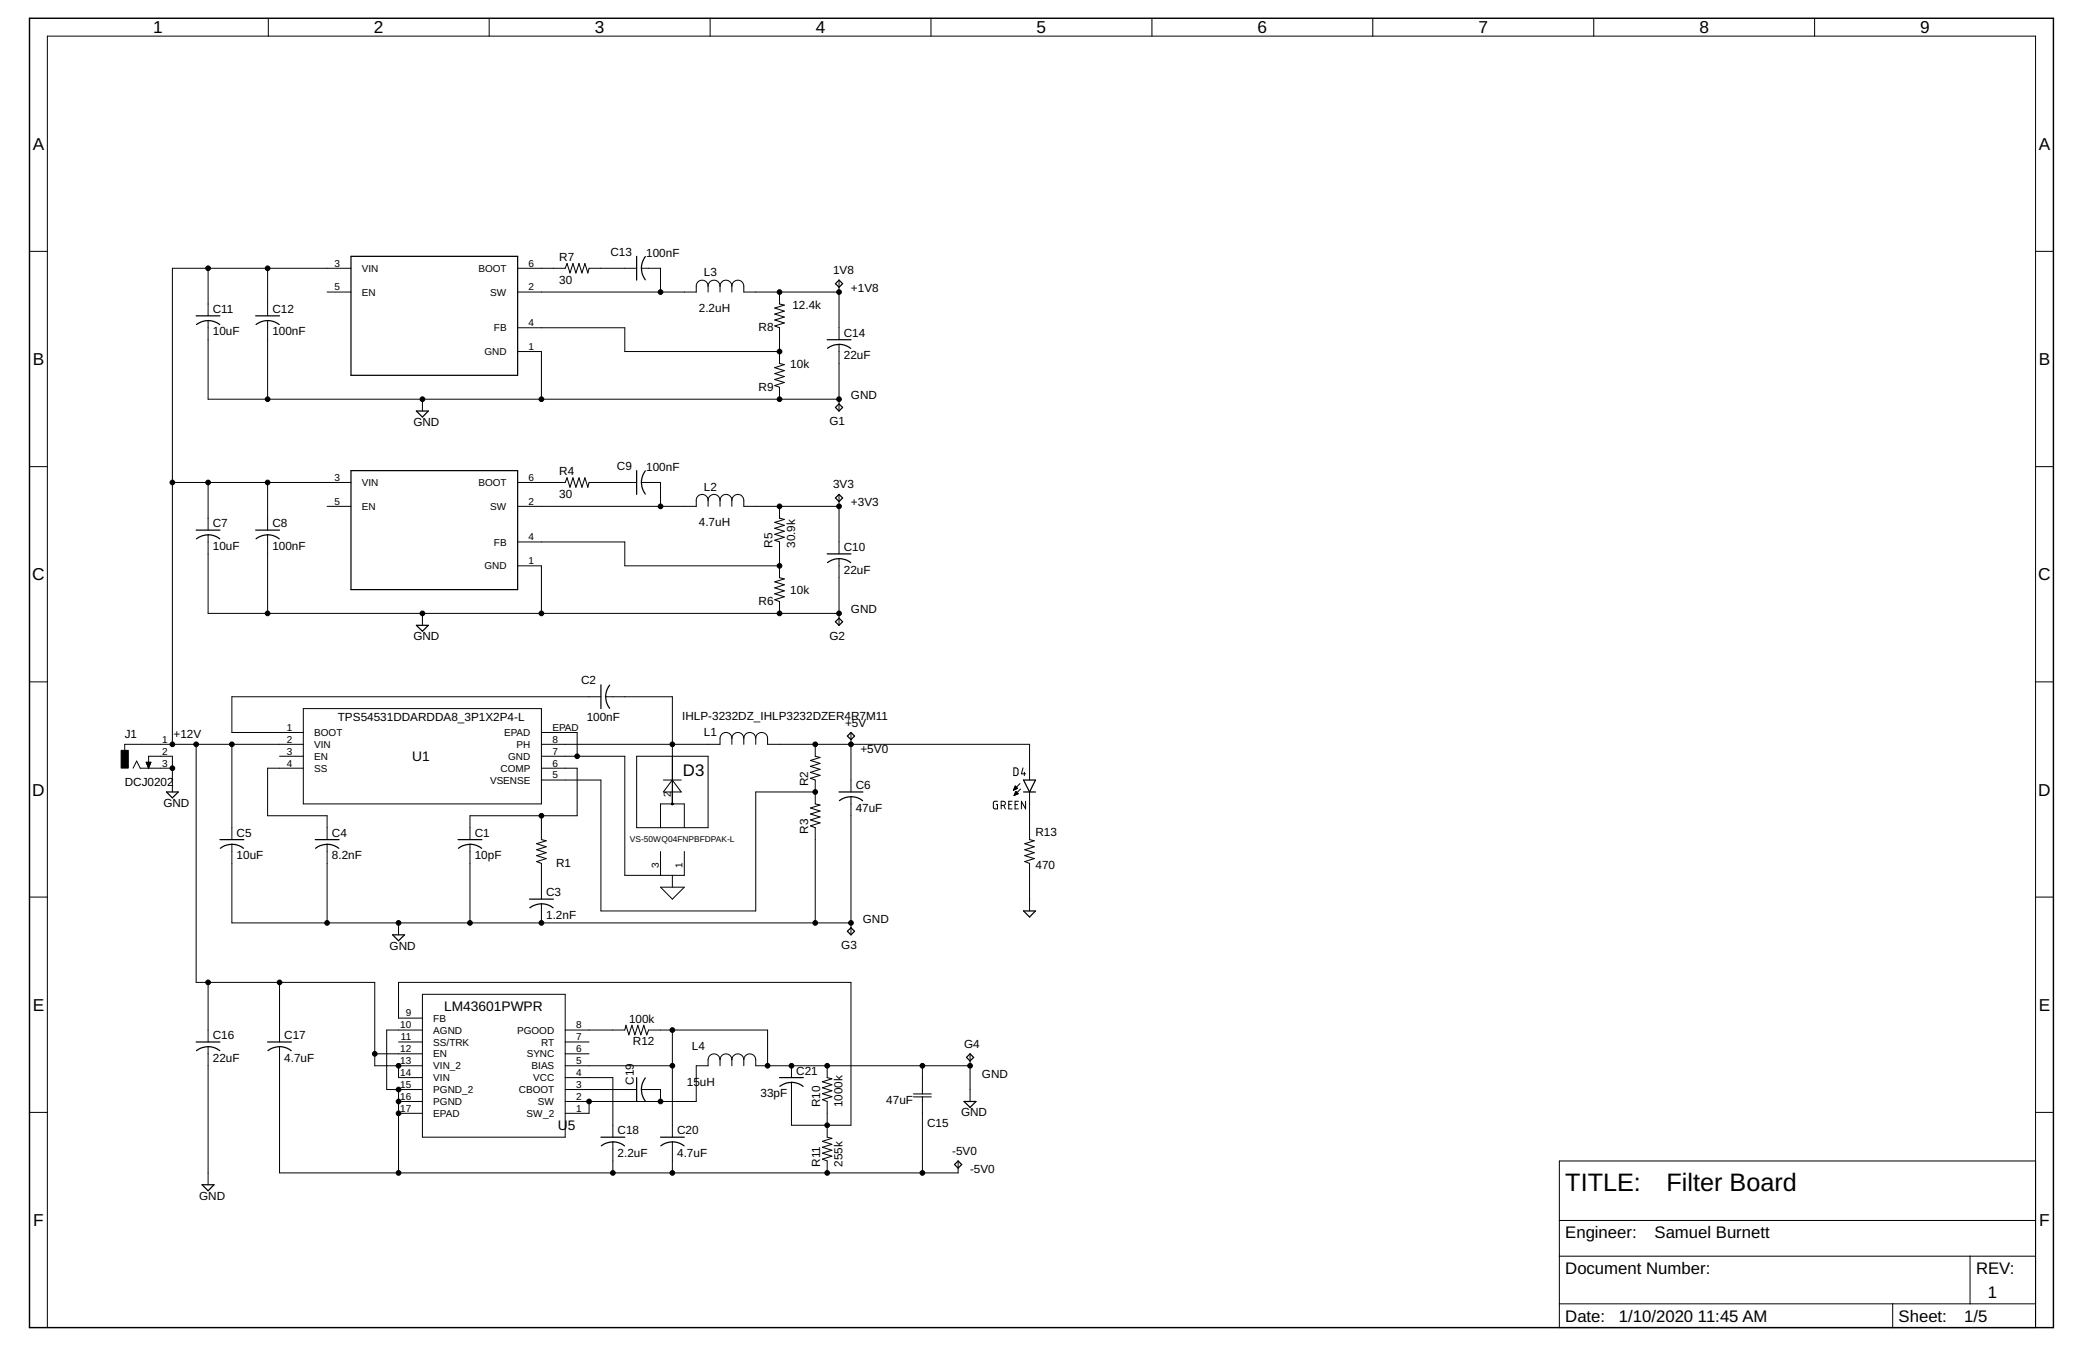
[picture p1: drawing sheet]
<svg xmlns="http://www.w3.org/2000/svg" width="432mm" height="279mm" viewBox="0 0 432 279" stroke-linecap="round" stroke-linejoin="round" font-family="sans-serif">
<g fill="none" stroke="#000" stroke-width=".21">
<path d="M55.6 3.8v3.7M101.5 3.8v3.7M147.3 3.8v3.7M193.1 3.8v3.7M238.9 3.8v3.7M284.7 3.8v3.7M330.5 3.8v3.7M376.3 3.8v3.7M6.1 52.1h3.7M43.2 55.6v9.9M55.5 55.6v9.9M72.8 55.6h-37v98.8"/>
<path d="M107.4 55.6h9.8l.4-.9 .6 1.9 .6-1.9 .6 1.9 .7-1.9 .6 1.9 .6-1.9 .6 1.9 .3-1h9.8M133 55.6h4v5M146.9 59.4a1.24 1.24 0 0 1 1.2-1.3 1.24 1.24 0 0 1 1.2 1.3M146.9 59.4a1.23 1.23 0 0 0-1.3-1.3 1.23 1.23 0 0 0-1.2 1.3v1.2h-37M146.9 59.4v1.2M149.3 59.4a1.23 1.23 0 0 1 1.3-1.3 1.23 1.23 0 0 1 1.2 1.3M149.3 59.4v1.2M151.8 59.4a1.24 1.24 0 0 1 1.2-1.3 1.24 1.24 0 0 1 1.3 1.3v1.2h19.7M151.8 59.4v1.2M174 58.1v12.4M422.2 52.1h3.7M43.2 66.5v16.3h130.8"/>
<path d="M55.5 66.5v16.3M67.8 60.6h5M107.4 72.9h4.9v9.9M107.4 68h22.2v4.9h32.1M161.7 60.6v2.5l1 .2-2 .6 2 .6-2 .7 2 .6-2 .6 2 .6-2 .6 1 .4v7.4l1 .2-2 .7 2 .6-2 .6 2 .6-2 .6 2 .6-2 .7 1 .3v2.5M174 71.4v13.9M6.1 96.8h3.7M87.6 82.8v2.5M422.2 96.8h3.7M35.8 100.1h37M43.2 100.1v9.9M43.2 110.9v16.3h130.8"/>
<path d="M55.5 100.1v9.9M55.5 110.9v16.3M67.8 105h5M107.4 117.4h4.9v9.8M107.4 100.1h9.8l.4-1 .6 2 .6-2 .6 2 .7-2 .6 2 .6-2 .6 2 .3-1h9.8M107.4 112.4h22.2v5h32.1M133 100.1h4v4.9M146.9 103.8a1.24 1.24 0 0 1 1.2-1.3 1.24 1.24 0 0 1 1.2 1.3M146.9 103.8a1.23 1.23 0 0 0-1.3-1.3 1.23 1.23 0 0 0-1.2 1.3v1.2h-37M146.9 103.8v1.2M149.3 103.8a1.23 1.23 0 0 1 1.3-1.3 1.23 1.23 0 0 1 1.2 1.3M149.3 103.8v1.2"/>
<path d="M151.8 103.8a1.24 1.24 0 0 1 1.2-1.3 1.24 1.24 0 0 1 1.3 1.3v1.2h19.7M151.8 103.8v1.2M161.7 105v2.5l1 .2-2 .7 2 .6-2 .6 2 .6-2 .6 2 .6-2 .7 1 .3v7.4l1 .3-2 .6 2 .6-2 .6 2 .7-2 .6 2 .6-2 .6 1 .4v2.4M174 102.6v12.3M174 115.9v13.8M87.6 127.2v2.5M6.1 141.4h3.7M27.6 159.3l.7-1.4 .8 1.4h6.7M30.3 158.1h1l-.5 1.2zM30.4 158.2h.9M30.4 158.3h.8M30.4 158.4h.8"/>
<path d="M30.5 158.5h.6M30.5 158.6h.6M30.6 158.7h.4M30.6 158.9h.4M30.7 159h.2M30.7 159.1h.2M30.8 159.2h.1M30.8 159.3v-2.4h5v7.4M40.7 154.4v49.4h37v17.3h9.9M48.1 154.4v19.8M58 156.9h4.9M62.9 147h49.4v19.8h-49.4z"/>
<path d="M62.9 159.3h-7.4v9.9h12.3v5M62.9 154.4h-37v1.2M112.3 159.3h7.4v9.9h-22.2v5M112.3 156.9h17.3v24.7h12.3v-5M112.3 151.9h7.4v5M124.6 144.5h-76.5v7.4h14.8M125.6 144.5h13.8v22.3M132 156.9h14.9v14.8h-14.9zM151.8 153.2a1.24 1.24 0 0 1 1.2-1.3 1.24 1.24 0 0 1 1.3 1.3M151.8 153.2a1.23 1.23 0 0 0-1.2-1.3 1.23 1.23 0 0 0-1.3 1.3v1.2h-37M151.8 153.2v1.2M154.3 153.2a1.24 1.24 0 0 1 1.2-1.3 1.24 1.24 0 0 1 1.2 1.3"/>
<path d="M154.3 153.2v1.2M156.7 153.2a1.23 1.23 0 0 1 1.3-1.3 1.23 1.23 0 0 1 1.2 1.3v1.2h54.3v7.4M156.7 153.2v1.2M169.1 154.4v2.5l1 .2-2 .6 2 .6-2 .7 2 .6-2 .6 2 .6-2 .6 1 .4v5l1 .2-2 .6 2 .6-2 .6 2 .7-2 .6 2 .6-2 .6 1 .4v19.7M176.5 151.9v12.4M210.3 159.3h.6l.2 .3v1l-.2 .2-.6 .1zM212.2 159.3l-.4 1.2h.9M422.2 141.4h3.7M48.1 175.1v16.3h128.4M67.8 175.1v16.3M97.5 175.1v16.3M112.3 169.2v5l1 .2-2 .6 2 .6-2 .7 2 .6-2 .6 2 .6-2 .6 1 .4v7.4"/>
<path d="M112.3 161.8h12.3v27.2h32.1v-24.7h12.4M137 171.7v-4.9h4.9v4.9M137 176.6v5M137.6 161.8h3.7M139.4 161.8l1.9 2.5h-3.7zM176.5 165.3v28.6M206.9 166.2h-.7l-.2 .2 .1 1.3 .8 .1v-.9h-.3M207.6 167.1h.5a.43 .43 0 0 0 .4-.5 .43 .43 0 0 0-.4-.4h-.5v1.6M208.2 167.1l.3 .7M209.2 166.9h.5M209.9 166.2h-.7v1.6h.7M210.2 163.9h.1"/>
<path d="M210.2 163.8h.3M210.3 163.6h.5M210.4 163.5h.7M210.4 164.9h.1M210.4 163.4h.5M210.4 164.8h.4M210.5 163.3h.3M210.5 164.7h.6M210.5 163.2h.2M210.5 164.6h.6M210.5 166.9h.6M210.5 163.1h.1"/>
<path d="M210.5 164.5h.5M210.6 163l-.4 .9M210.6 163l.5 .5M210.6 164.3h.3M210.7 164.2h.1M210.7 164.1l.5 .5-.9 .4zM211.1 163.5l-.9 .4M211.2 166.2h-.7v1.6h.7M211.5 162.5l-1.3 1.4M211.7 163.7l-1.4 1.3M212.4 160.2v.7M212.7 166.2v1.6l-.9-1.6v1.6"/>
<path d="M213.5 164.3v9.9l1 .2-2 .6 2 .6-2 .7 2 .6-2 .6 2 .6-2 .6 1 .4v9.9M6.1 186.1h3.7M82.7 191.4v2.5M112.3 187.5v3.9M137 184h4.9l-2.5 2.5zM139.4 181.6v2.4M422.2 186.1h3.7M43.2 203.8v12.3M43.2 217.1v28.6M58 203.8v12.3M58 217.1v26.2h140.7v-2.5M77.7 218.6h9.9"/>
<path d="M82.7 216.1h4.9M87.6 211.2h-4.9v-7.4h93.8v29.6h-12.4v-8.9M87.6 213.7h-7.4v12.3h7.4M87.6 206.2h29.6v29.7h-29.6zM117.2 213.7h12.4l.2-1 .6 2 .7-2 .6 2 .6-2 .6 2 .6-2 .6 2 .4-1h24.7v7.4M117.2 218.6h5M117.2 216.1h5M139.4 213.7v22.2M149.3 219.8a1.23 1.23 0 0 1 1.3-1.2 1.23 1.23 0 0 1 1.2 1.2M149.3 219.8a1.24 1.24 0 0 0-1.2-1.2 1.24 1.24 0 0 0-1.2 1.2v1.3h-2.5v7.4h-27.2M149.3 219.8v1.3M151.8 219.8a1.24 1.24 0 0 1 1.2-1.2 1.24 1.24 0 0 1 1.3 1.2"/>
<path d="M151.8 219.8v1.3M154.3 219.8a1.24 1.24 0 0 1 1.2-1.2 1.24 1.24 0 0 1 1.2 1.2v1.3h44.5M154.3 219.8v1.3M201.2 218.6v9.9M6.1 230.7h3.7M82.7 230.9h4.9M82.7 228.5h4.9M82.7 221.1v2.4h4.9M82.7 226v17.3M117.2 221.1h22.2M117.2 226h14.8M117.2 223.5h9.9v12.4"/>
<path d="M122.2 228.5v2.4h-5M127.1 236.9v6.4M133 226h4v2.5M139.4 236.9v6.4M164.1 221.1v2.4M171.6 221.1v2.4l.9 .3-1.9 .6 1.9 .6-1.9 .6 1.9 .7-1.9 .6 1.9 .6-1.9 .6 1 .4v7.4l.9 .2-1.9 .6 1.9 .7-1.9 .6 1.9 .6-1.9 .6 1.9 .6-1.9 .6 1 .4v2.5M189.4 226.9h3.7M189.4 227.5h3.7M191.3 221.1v5.8M191.3 227.5v15.8M422.2 230.7h3.7M323.4 253.2h98.8"/>
<path d="M422.2 240.8h-98.8v34.6h98.8v-267.9h-412.4v267.9M323.4 260.6h98.8M323.4 270.4h98.8M392.5 270.4v5M408.6 260.6v9.8"/>
<circle cx="139.5" cy="166.8" r=".19"/>
<circle cx="139.5" cy="166.8" r=".15"/>
</g>
<g fill="none" stroke="#000" stroke-width=".25">
<path d="M72.8 53.2h34.6v24.7h-34.6zM132 53.2v4.9M133 55.6l.2 1.1 .6 1.3M133.8 53.2l-.6 1.4-.2 1M173.3 58.8l.7-.7 .8 .7-.8 .8zM40.7 65.5h4.9M43.2 66.5l1.5 .3 .9 .5M43.2 66.5l-1.1 .1-1.4 .7M53 65.5h5M55.5 66.5l1 .1 1.4 .7M55.5 66.5l-1 .1-1.4 .7M171.6 70.5h4.9"/>
<path d="M174 71.4l1 .2 1.4 .7M174 71.4l-1 .2-1.4 .6M72.8 97.6h34.6v24.7h-34.6zM86.4 85.3h2.4l-1.2 1.2zM132 97.6v5M133.8 97.7l-.5 .9-.3 1.5M173.3 84.5l.7-.7 .8 .7-.8 .8zM40.7 110h4.9M40.7 111.8a3.9 3.9 0 0 1 4.9 0M53 110h5M53.1 111.8a3.9 3.9 0 0 1 4.8 0M133 100.1l.2 1 .6 1.4"/>
<path d="M171.6 114.9h4.9M171.6 116.7a3.9 3.9 0 0 1 4.8 0M173.3 103.3l.7-.7 .8 .7-.8 .7zM86.4 129.7h2.4l-1.2 1.2zM173.3 129l.7-.8 .8 .8-.8 .7zM124.6 142v5M125.6 144.5l.2 1 .6 1.4M126.4 142.1l-.6 1.4-.2 1M175.7 152.7l.8-.8 .7 .8-.7 .7zM34.5 164.3h2.5l-1.2 1.2zM45.6 174.2h5M48.1 175.1l1.5 .3 .9 .6"/>
<path d="M48.1 175.1l-1.5 .3-.9 .6M65.4 174.2h4.9M67.8 175.1l1.1 .2 1.4 .7M67.8 175.1l-1.5 .3-.9 .6M95 174.2h4.9M97.5 175.1l1.5 .3 .9 .6M97.5 175.1l-1.5 .3-.9 .6M174 164.3h5M176.5 165.2l1 .2 1.4 .7M176.5 165.3l-1 .1-1.4 .7M212.3 164.3h2.5M212.3 161.8h2.5l-1.3 2.5z"/>
<path d="M81.4 193.9h2.5l-1.2 1.2zM109.8 186.5h5M109.9 188.3a3.9 3.9 0 0 1 4.8 0M176.5 192.4l.7 .8-.7 .7-.8-.7zM212.3 189h2.5l-1.3 1.2zM40.7 216.1h4.9M40.7 217.9a3.9 3.9 0 0 1 4.9 0M55.5 216.1h4.9M55.6 217.9a3.9 3.9 0 0 1 4.8 0M201.2 218.6l.7 .7-.7 .8-.8-.8zM124.6 235.9h5M124.7 237.7a3.9 3.9 0 0 1 4.8 0"/>
<path d="M132 223.5v5M133 226l.2 1 .6 1.4M133.8 223.6l-.6 1.4-.2 1M137 235.9h4.9M137.1 237.7a3.9 3.9 0 0 1 4.8 0M161.7 223.5h4.9M161.7 225.3a3.9 3.9 0 0 1 4.9 0M199.9 228.5h2.5l-1.2 1.2zM41.9 245.7h2.5l-1.2 1.3zM198 241.6l.7-.8 .8 .8-.8 .7z"/>
</g>
<path d="M25.1 155.6h1.5v3.7h-1.5z" fill="#000" stroke="#000" stroke-width=".21"/>
<path d="M6.1 3.8h419.8v271.6h-419.8z" fill="none" stroke="#000" stroke-width=".3"/>
<g fill="#000" stroke="#000" stroke-width=".21">
<circle cx="43.2" cy="55.6" r=".49"/>
<circle cx="55.5" cy="55.6" r=".49"/>
<circle cx="137" cy="60.6" r=".49"/>
<circle cx="161.7" cy="72.9" r=".49"/>
<circle cx="161.7" cy="60.6" r=".49"/>
<circle cx="174" cy="60.6" r=".49"/>
<circle cx="55.5" cy="82.8" r=".49"/>
<circle cx="87.6" cy="82.8" r=".49"/>
<circle cx="112.3" cy="82.8" r=".49"/>
<circle cx="161.7" cy="82.8" r=".49"/>
<circle cx="174" cy="82.8" r=".49"/>
<circle cx="35.8" cy="100.1" r=".49"/>
<circle cx="43.2" cy="100.1" r=".49"/>
<circle cx="55.5" cy="100.1" r=".49"/>
<circle cx="137" cy="105" r=".49"/>
<circle cx="161.7" cy="105" r=".49"/>
<circle cx="161.7" cy="117.4" r=".49"/>
<circle cx="174" cy="105" r=".49"/>
<circle cx="55.5" cy="127.2" r=".49"/>
<circle cx="87.6" cy="127.2" r=".49"/>
<circle cx="112.3" cy="127.2" r=".49"/>
<circle cx="161.7" cy="127.2" r=".49"/>
<circle cx="174" cy="127.2" r=".49"/>
<circle cx="35.8" cy="159.3" r=".49"/>
<circle cx="35.8" cy="154.4" r=".49"/>
<circle cx="40.7" cy="154.4" r=".49"/>
<circle cx="48.1" cy="154.4" r=".49"/>
<circle cx="119.7" cy="156.9" r=".49"/>
<circle cx="139.4" cy="154.4" r=".49"/>
<circle cx="169.1" cy="154.4" r=".49"/>
<circle cx="176.5" cy="154.4" r=".49"/>
<circle cx="112.3" cy="169.2" r=".49"/>
<circle cx="169.1" cy="164.3" r=".49"/>
<circle cx="67.8" cy="191.4" r=".49"/>
<circle cx="82.7" cy="191.4" r=".49"/>
<circle cx="97.5" cy="191.4" r=".49"/>
<circle cx="112.3" cy="191.4" r=".49"/>
<circle cx="169.1" cy="191.4" r=".49"/>
<circle cx="176.5" cy="191.4" r=".49"/>
<circle cx="43.2" cy="203.8" r=".49"/>
<circle cx="58" cy="203.8" r=".49"/>
<circle cx="77.7" cy="218.6" r=".49"/>
<circle cx="139.4" cy="213.7" r=".49"/>
<circle cx="82.7" cy="230.9" r=".49"/>
<circle cx="82.7" cy="221.1" r=".49"/>
<circle cx="82.7" cy="226" r=".49"/>
<circle cx="82.7" cy="228.5" r=".49"/>
<circle cx="122.2" cy="228.5" r=".49"/>
<circle cx="137" cy="228.5" r=".49"/>
<circle cx="139.4" cy="221.1" r=".49"/>
<circle cx="159.2" cy="221.1" r=".49"/>
<circle cx="164.1" cy="221.1" r=".49"/>
<circle cx="171.6" cy="221.1" r=".49"/>
<circle cx="171.6" cy="233.4" r=".49"/>
<circle cx="191.3" cy="221.1" r=".49"/>
<circle cx="201.2" cy="221.1" r=".49"/>
<circle cx="82.7" cy="243.3" r=".49"/>
<circle cx="127.1" cy="243.3" r=".49"/>
<circle cx="139.4" cy="243.3" r=".49"/>
<circle cx="171.6" cy="243.3" r=".49"/>
<circle cx="191.3" cy="243.3" r=".49"/>
</g>
<g font-size="5.2">
<text x="324.6" y="247">TITLE:</text>
<text x="345.6" y="247">Filter Board</text>
</g>
<g font-size="3.6">
<text x="31.7" y="6.9">1</text>
<text x="77.6" y="6.9">2</text>
<text x="123.4" y="6.9">3</text>
<text x="169.2" y="6.9">4</text>
<text x="215" y="6.9">5</text>
<text x="260.8" y="6.9">6</text>
<text x="306.6" y="6.9">7</text>
<text x="352.4" y="6.9">8</text>
<text x="398.3" y="6.9">9</text>
<text x="6.8" y="31.1">A</text>
<text x="422.8" y="31.1">A</text>
<text x="6.8" y="75.7">B</text>
<text x="422.8" y="75.7">B</text>
<text x="6.7" y="120.4">C</text>
<text x="422.7" y="120.4">C</text>
<text x="6.7" y="165">D</text>
<text x="422.7" y="165">D</text>
<text x="6.8" y="209.7">E</text>
<text x="422.8" y="209.7">E</text>
<text x="6.9" y="254.3">F</text>
<text x="422.9" y="254.3">F</text>
</g>
<g font-size="3.5">
<text x="141.6" y="161">D3</text>
<text x="324.6" y="256.9">Engineer:</text>
<text x="343.2" y="256.9">Samuel Burnett</text>
<text x="324.6" y="264.3">Document Number:</text>
<text x="409.8" y="264.3">REV:</text>
<text x="412.3" y="269.2">1</text>
<text x="324.6" y="274.1">Date:</text>
<text x="335.7" y="274.1">1/10/2020</text>
<text x="352.2" y="274.1">11:45 AM</text>
<text x="393.8" y="274.1">Sheet:</text>
<text x="407.4" y="274.1">1/5</text>
</g>
<g font-size="2.9">
<text x="85.5" y="157.9">U1</text>
<text x="92.1" y="209.7">LM43601PWPR</text>
<text x="115.7" y="234.4">U</text>
<text x="117.8" y="234.4">5</text>
</g>
<g font-size="2.4">
<text x="126.6" y="53.1">C13</text>
<text x="134" y="53.3">100nF</text>
<text x="116" y="58.8">30</text>
<text x="116" y="54.2">R7</text>
<text x="146" y="57.3">L3</text>
<text x="172.8" y="56.9">1V8</text>
<text x="44.1" y="64.9">C11</text>
<text x="56.5" y="64.9">C12</text>
<text x="144.9" y="64.7">2.2uH</text>
<text x="164.3" y="64">12.4k</text>
<text x="176.5" y="60.6">+1V8</text>
<text x="44.1" y="69.6">10uF</text>
<text x="56.5" y="69.6">100nF</text>
<text x="157.3" y="68.7">R8</text>
<text x="175" y="69.8">C14</text>
<text x="163.9" y="76.4">10k</text>
<text x="175" y="74.5">22uF</text>
<text x="157.3" y="81.1">R9</text>
<text x="176.5" y="82.8">GND</text>
<text x="85.7" y="88.4">GND</text>
<text x="172" y="88.2">G1</text>
<text x="116" y="98.6">R4</text>
<text x="127.9" y="97.5">C9</text>
<text x="134" y="97.7">100nF</text>
<text x="146" y="101.8">L2</text>
<text x="172.8" y="101.3">3V3</text>
<text x="116" y="103.3">30</text>
<text x="176.5" y="105">+3V3</text>
<text x="44.1" y="109.3">C7</text>
<text x="56.5" y="109.3">C8</text>
<text x="144.9" y="109.2">4.7uH</text>
<text x="160.2" y="113.7" transform="rotate(-90 160.2 113.7)">R5</text>
<text x="164.9" y="113.7" transform="rotate(-90 164.9 113.7)">30.9k</text>
<text x="44.1" y="114">10uF</text>
<text x="56.5" y="114">100nF</text>
<text x="175" y="119">22uF</text>
<text x="175" y="114.3">C10</text>
<text x="157.3" y="125.5">R6</text>
<text x="163.9" y="123.3">10k</text>
<text x="176.5" y="127.2">GND</text>
<text x="85.7" y="132.8">GND</text>
<text x="172" y="132.7">G2</text>
<text x="120.5" y="141.9">C2</text>
<text x="70" y="149.5">TPS54531DDARDDA8_3P1X2P4-L</text>
<text x="121.7" y="149.6">100nF</text>
<text x="141.5" y="149.4">IHLP-3232DZ_IHLP3232DZER4R7M11</text>
<text x="25.9" y="153.2">J1</text>
<text x="36" y="153.2">+12V</text>
<text x="146" y="152.6">L1</text>
<text x="175.3" y="150.7">+5V</text>
<text x="178.5" y="156.1">+5V0</text>
<text x="25.9" y="163">DCJ0202</text>
<text x="33.9" y="167.4">GND</text>
<text x="167.6" y="163" transform="rotate(-90 167.6 163)">R2</text>
<text x="177.5" y="163.7">C6</text>
<text x="49.1" y="173.5">C5</text>
<text x="68.8" y="173.5">C4</text>
<text x="98.5" y="173.5">C1</text>
<text x="167.6" y="172.9" transform="rotate(-90 167.6 172.9)">R3</text>
<text x="177.5" y="168.3">47uF</text>
<text x="214.8" y="173.4">R13</text>
<text x="49.1" y="178.2">10uF</text>
<text x="68.8" y="178.2">8.2nF</text>
<text x="98.5" y="178.2">10pF</text>
<text x="115.4" y="179.8">R1</text>
<text x="113.3" y="185.9">C3</text>
<text x="214.8" y="180.3">470</text>
<text x="113.3" y="190.6">1.2nF</text>
<text x="179" y="191.4">GND</text>
<text x="80.8" y="197">GND</text>
<text x="174.5" y="196.9">G3</text>
<text x="44.1" y="215.5">C16</text>
<text x="59" y="215.5">C17</text>
<text x="130.5" y="212.2">100k</text>
<text x="44.1" y="220.2">22uF</text>
<text x="59" y="220.2">4.7uF</text>
<text x="131.3" y="216.8">R12</text>
<text x="143.5" y="217.8">L4</text>
<text x="199.9" y="217.4">G4</text>
<text x="131.4" y="225" transform="rotate(-90 131.4 225)">C19</text>
<text x="142.5" y="225.2">15uH</text>
<text x="157.7" y="227.6">33pF</text>
<text x="165.1" y="222.9">C21</text>
<text x="203.6" y="223.5">GND</text>
<text x="170.1" y="229.7" transform="rotate(-90 170.1 229.7)">R10</text>
<text x="174.8" y="229.7" transform="rotate(-90 174.8 229.7)">1000k</text>
<text x="183.8" y="228.9">47uF</text>
<text x="192.3" y="233.9">C15</text>
<text x="199.3" y="231.6">GND</text>
<text x="128.1" y="239.9">2.2uF</text>
<text x="128.1" y="235.3">C18</text>
<text x="140.4" y="239.9">4.7uF</text>
<text x="140.4" y="235.3">C20</text>
<text x="197.5" y="239.6">-5V0</text>
<text x="170.1" y="242" transform="rotate(-90 170.1 242)">R11</text>
<text x="174.8" y="242" transform="rotate(-90 174.8 242)">255k</text>
<text x="201.2" y="243.3">-5V0</text>
<text x="41.3" y="248.8">GND</text>
</g>
<g font-size="2.1">
<text x="69.3" y="55.3">3</text>
<text x="75.1" y="56.4">VIN</text>
<text x="99.2" y="56.4">BOOT</text>
<text x="109.6" y="55.3">6</text>
<text x="69.3" y="60.2">5</text>
<text x="75.1" y="61.3">EN</text>
<text x="101.7" y="61.3">SW</text>
<text x="109.6" y="60.2">2</text>
<text x="102.4" y="68.7">FB</text>
<text x="109.6" y="67.6">4</text>
<text x="100.5" y="73.7">GND</text>
<text x="109.6" y="72.6">1</text>
<text x="69.3" y="99.7">3</text>
<text x="75.1" y="100.8">VIN</text>
<text x="99.2" y="100.8">BOOT</text>
<text x="109.6" y="99.7">6</text>
<text x="69.3" y="104.7">5</text>
<text x="75.1" y="105.8">EN</text>
<text x="101.7" y="105.8">SW</text>
<text x="109.6" y="104.7">2</text>
<text x="102.4" y="113.2">FB</text>
<text x="109.6" y="112.1">4</text>
<text x="100.5" y="118.1">GND</text>
<text x="109.6" y="117">1</text>
<text x="33.6" y="154.1">1</text>
<text x="59.5" y="151.6">1</text>
<text x="59.5" y="154.1">2</text>
<text x="65.2" y="152.7">BOOT</text>
<text x="65.2" y="155.1">VIN</text>
<text x="104.5" y="152.7">EPAD</text>
<text x="107.1" y="155.1">PH</text>
<text x="114.6" y="154.1">8</text>
<text x="114.6" y="151.6">EPAD</text>
<text x="33.6" y="156.5">2</text>
<text x="33.6" y="159">3</text>
<text x="59.5" y="156.5">3</text>
<text x="59.5" y="159">4</text>
<text x="65.2" y="157.6">EN</text>
<text x="65.2" y="160.1">SS</text>
<text x="103.8" y="160.1">COMP</text>
<text x="105.4" y="157.6">GND</text>
<text x="114.6" y="161.5">5</text>
<text x="114.6" y="159">6</text>
<text x="114.6" y="156.5">7</text>
<text x="101.6" y="162.5">VSENSE</text>
<text x="139.1" y="165.2" transform="rotate(-90 139.1 165.2)">2</text>
<text x="136.6" y="180.1" transform="rotate(-90 136.6 180.1)">3</text>
<text x="141.6" y="180.1" transform="rotate(-90 141.6 180.1)">1</text>
<text x="83" y="213.3">10</text>
<text x="83.1" y="215.8">11</text>
<text x="84.2" y="210.8">9</text>
<text x="89.9" y="211.9">FB</text>
<text x="89.9" y="214.4">AGND</text>
<text x="107.3" y="214.4">PGOOD</text>
<text x="119.5" y="215.8">7</text>
<text x="119.5" y="213.3">8</text>
<text x="83" y="218.2">12</text>
<text x="83" y="220.7">13</text>
<text x="89.9" y="216.9">SS/TRK</text>
<text x="89.9" y="219.3">EN</text>
<text x="89.9" y="221.8">VIN_2</text>
<text x="109.2" y="219.3">SYNC</text>
<text x="110.3" y="221.8">BIAS</text>
<text x="112.2" y="216.9">RT</text>
<text x="119.5" y="220.7">5</text>
<text x="119.5" y="218.2">6</text>
<text x="83" y="223.2">14</text>
<text x="83" y="225.7">15</text>
<text x="89.9" y="224.3">VIN</text>
<text x="89.9" y="226.7">PGND_2</text>
<text x="107.6" y="226.7">CBOOT</text>
<text x="110.6" y="224.3">VCC</text>
<text x="119.5" y="225.7">3</text>
<text x="119.5" y="223.2">4</text>
<text x="83" y="228.1">16</text>
<text x="83" y="230.6">17</text>
<text x="89.9" y="229.2">PGND</text>
<text x="89.9" y="231.7">EPAD</text>
<text x="109.2" y="231.7">SW_2</text>
<text x="111.5" y="229.2">SW</text>
<text x="119.5" y="230.6">1</text>
<text x="119.5" y="228.1">2</text>
</g>
<text font-size="1.7" x="130.6" y="174.7">VS-50WQ04FNPBFDPAK-L</text>
</svg>
